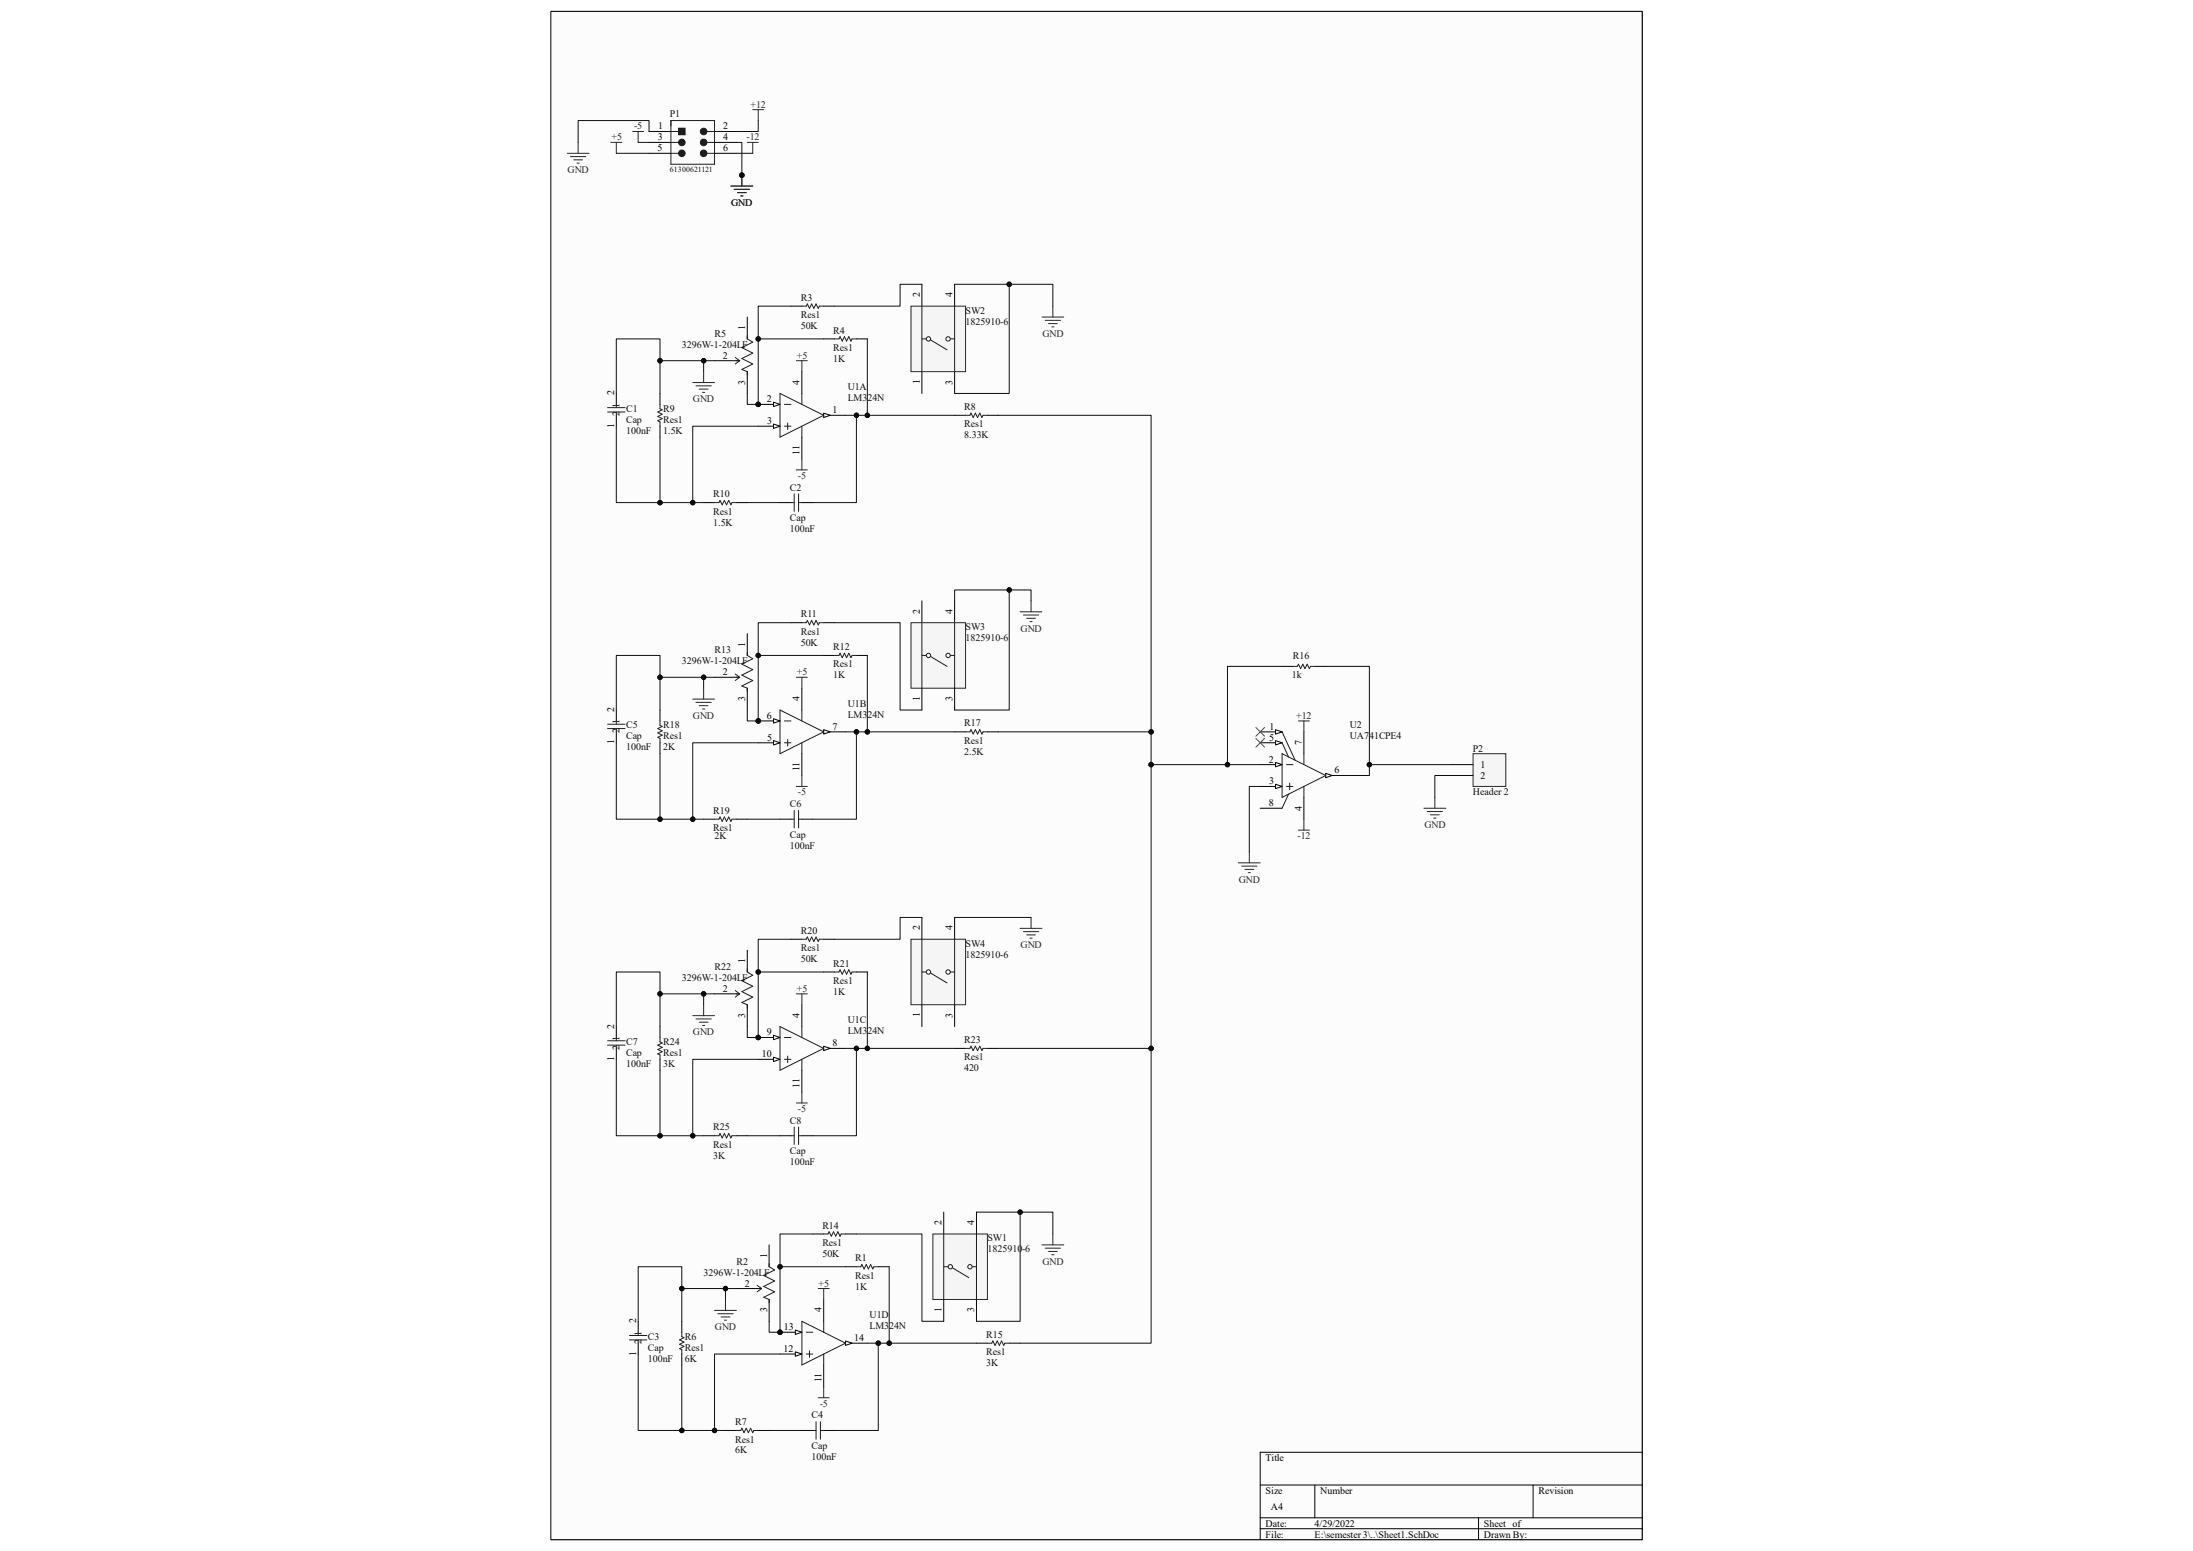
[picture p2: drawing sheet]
<svg xmlns="http://www.w3.org/2000/svg" width="297mm" height="210mm" viewBox="0 0 297 210" stroke-linecap="round" stroke-linejoin="round" font-family="sans-serif">
<path d="M74.6 1.5h147.8v207h-147.8z" fill-rule="evenodd" fill="#fcfcfc"/>
<path d="M74.6 1.5h147.8v207h-147.8z" fill="none" stroke="#000" stroke-width=".14"/>
<path d="M74.6 1.5h147.8v207h-147.8z" fill-rule="evenodd" fill="#fcfcfc"/>
<path d="M74.6 1.5h147.8v207h-147.8zM114.5 171.5h1.5M118.9 171.5h1.5M222.4 196.6h-51.7v11.9M170.7 201.1h51.7M170.7 205.5h51.7M170.7 207h51.7M178.1 201.1v4.4M200.2 205.5v3M207.6 201.1v4.4" fill="none" stroke="#000" stroke-width=".14"/>
<path d="M116 171.5h.6l.1-.3 .3 .6 .3-.6 .3 .6 .3-.6 .3 .6 .2-.3h.5" fill="none" stroke="#1c1c1c" stroke-width=".14"/>
<circle cx="105.6" cy="180.4" r=".3" fill="#0e0e0e"/>
<circle cx="105.6" cy="180.4" r=".3" fill="none" stroke="#0e0e0e" stroke-width=".14"/>
<path d="M105.6 183.3h3" fill="none" stroke="#000" stroke-width=".14"/>
<path d="M107.7 183l.9 .3-.9 .3z" fill="#fbfbfb"/>
<path d="M105.6 180.4h3M107.7 183l.9 .3-.9 .3z" fill="none" stroke="#000" stroke-width=".14"/>
<path d="M107.7 180.1l.9 .3-.9 .3z" fill="#fbfbfb"/>
<path d="M107.7 180.1l.9 .3-.9 .3z" fill="none" stroke="#000" stroke-width=".14"/>
<circle cx="105.6" cy="180.4" r=".3" fill="#0e0e0e"/>
<circle cx="105.6" cy="180.4" r=".3" fill="none" stroke="#0e0e0e" stroke-width=".14"/>
<path d="M114.5 181.9h3" fill="none" stroke="#000" stroke-width=".14"/>
<path d="M114.5 181.6l.9 .3-.9 .3z" fill="#fbfbfb"/>
<g fill="none" stroke="#000" stroke-width=".14">
<path d="M86.4 178.9v1.5M92.3 178.9v1.5M99.7 174.5h3M104.2 168.6v2.9M104.2 176v2.9M110.1 167.1h1.5M111.6 176v2.9M114.5 167.1h1.5M127.8 164.1v3M127.8 176v2.9M132.2 164.1v3M132.2 176v2.9"/>
<path d="M86.4 181.9v1.4M92.3 183.3v1.5M98.3 193.7h1.4M102.7 193.7h1.5M108.6 193.7h1.5M111.6 184.8v3M111.6 193.7h1.4M114.5 181.6l.9 .3-.9 .3zM132.2 181.9h1.5M136.7 181.9h1.5"/>
</g>
<g fill="none" stroke="#1c1c1c" stroke-width=".14">
<path d="M102.5 174l.6 .5M102.7 174.5h.4M103.1 174.5l-.6 .4M104.2 171.1v.4l.7 .5-1.5 .7 1.5 .8-1.5 .7 1.5 .7-1.5 .8 .8 .3v.4M108.6 178.9l5.9 3-5.9 2.9zM111.6 167.1h.5l.2-.3 .3 .6 .3-.6 .3 .6 .3-.6 .3 .6 .1-.3h.6M111.6 178.9v1.5M85.2 180.8h2.4M85.2 181.4h2.4M86.4 180.4v.4M86.4 181.4v.5M92.3 180.4v.6l.3 .1-.6 .3 .6 .3-.6 .3 .6 .3-.6 .3 .3 .2v.5"/>
<path d="M99.7 193.7h.6l.2-.3 .3 .6 .3-.6 .3 .6 .3-.6 .2 .6 .2-.3h.6M109.2 180.4h.9M109.2 183.3h.9M109.6 182.9v.9M110.1 193.7h.4M110.5 192.5v2.4M111.1 192.5v2.4M111.1 193.7h.5M111.6 183.3v1.5M133.7 181.9h.6l.2-.3 .3 .6 .3-.6 .3 .6 .2-.6 .3 .6 .2-.3h.6"/>
</g>
<path d="M96.8 177.4h2.9M97.2 177.9h2.1M97.7 178.3h1.1M98.1 178.8h.3M98.3 176v1.4" fill="none" stroke="#262626" stroke-width=".14"/>
<path d="M126.3 167.1h7.4v8.9h-7.4z" fill-rule="evenodd" fill="#f5f5f5"/>
<path d="M126.3 167.1h7.4v8.9h-7.4z" fill="none" stroke="#262626" stroke-width=".14"/>
<path d="M127.8 167.1v8.9M131.7 171.5h.5M132.2 167.1v8.9" fill="none" stroke="#1c1c1c" stroke-width=".14"/>
<circle cx="131.4" cy="171.5" r=".3" fill="#fefefe"/>
<circle cx="131.4" cy="171.5" r=".3" fill="none" stroke="#1c1c1c" stroke-width=".14"/>
<circle cx="128.7" cy="171.5" r=".3" fill="#fefefe"/>
<g fill="none" stroke="#1c1c1c" stroke-width=".14">
<path d="M127.8 171.5h.6M129 171.7l2.2 1.3"/>
<circle cx="128.7" cy="171.5" r=".3"/>
</g>
<g fill="none" stroke="#262626" stroke-width=".14">
<path d="M78.3 19.3v1.5M82.7 19.3h1.5M83.5 19.3v1.5M85.7 17.8h1.5M86.4 17.8v1.5M76.8 20.8h3M77.3 21.2h2M77.7 21.6h1.2M78.1 22.1h.3M110.8 174.5h1.5M111.6 174.5v1.5M141.1 168.6h3"/>
<path d="M141.6 169h2M142 169.5h1.2M142.4 169.9h.3M142.6 167.1v1.5M110.8 189.3h1.5M111.6 187.8v1.5"/>
</g>
<path d="M170.7 99.1h2.9" fill="none" stroke="#000" stroke-width=".14"/>
<path d="M172.8 98.8l.8 .3-.8 .3z" fill="#fbfbfb"/>
<path d="M172.8 98.8l.8 .3-.8 .3zM170.7 103.5h2.9" fill="none" stroke="#000" stroke-width=".14"/>
<path d="M172.8 103.2l.8 .3-.8 .3z" fill="#fbfbfb"/>
<path d="M170.7 106.5h2.9M172.8 103.2l.8 .3-.8 .3z" fill="none" stroke="#000" stroke-width=".14"/>
<path d="M172.8 106.2l.8 .3-.8 .3z" fill="#fbfbfb"/>
<path d="M170.7 100.6h2.9M172.8 106.2l.8 .3-.8 .3zM176.6 108v2.9" fill="none" stroke="#000" stroke-width=".14"/>
<path d="M172.8 100.3l.8 .3-.8 .3z" fill="#fbfbfb"/>
<path d="M172.8 100.3l.8 .3-.8 .3zM179.5 105h3" fill="none" stroke="#000" stroke-width=".14"/>
<path d="M179.5 104.7l.9 .3-.9 .3z" fill="#fbfbfb"/>
<path d="M176.6 99.1v3M170.7 109.4h2.9M179.5 104.7l.9 .3-.9 .3zM111.6 131.6h1.4M116 131.6h1.5" fill="none" stroke="#000" stroke-width=".14"/>
<path d="M173.6 99.1l1.8 3.8M173.6 102.1l5.9 2.9-5.9 3zM173.6 100.6l.9 1.9M174.2 103.5h.9M174.2 106.5h.9M174.5 107.5l-.9 1.9M174.7 106v.9M176.6 102.1v1.4M176.6 106.5v1.5M113 131.6h.6l.2-.3 .3 .6 .3-.6 .3 .6 .3-.6 .3 .6 .1-.3h.6" fill="none" stroke="#1c1c1c" stroke-width=".14"/>
<path d="M101.2 19.3h1.5M101.9 14.8h1.5M101.9 19.3v1.5M102.7 14.8v1.5M175.9 97.6h1.4M176.6 97.6v1.5M175.9 112.4h1.4M176.6 110.9v1.5" fill="none" stroke="#262626" stroke-width=".14"/>
<circle cx="102.7" cy="140.5" r=".3" fill="#0e0e0e"/>
<circle cx="102.7" cy="140.5" r=".3" fill="none" stroke="#0e0e0e" stroke-width=".14"/>
<path d="M102.7 140.5h2.9" fill="none" stroke="#000" stroke-width=".14"/>
<path d="M104.8 140.2l.8 .3-.8 .3z" fill="#fbfbfb"/>
<path d="M104.8 140.2l.8 .3-.8 .3z" fill="none" stroke="#000" stroke-width=".14"/>
<circle cx="102.7" cy="140.5" r=".3" fill="#0e0e0e"/>
<circle cx="102.7" cy="140.5" r=".3" fill="none" stroke="#0e0e0e" stroke-width=".14"/>
<path d="M102.7 143.4h2.9" fill="none" stroke="#000" stroke-width=".14"/>
<path d="M104.8 143.1l.8 .3-.8 .3z" fill="#fbfbfb"/>
<path d="M104.8 143.1l.8 .3-.8 .3zM111.6 142h2.9" fill="none" stroke="#000" stroke-width=".14"/>
<path d="M111.6 141.7l.8 .3-.8 .3z" fill="#fbfbfb"/>
<g fill="none" stroke="#000" stroke-width=".14">
<path d="M83.5 139v1.5M89.4 139v1.5M96.8 134.6h2.9M101.2 128.7v2.9M101.2 136v3M107.1 127.2h1.5M108.6 136v3M111.6 127.2h1.4M124.9 124.2v3M124.9 136v3M129.3 124.2v3M129.3 136v3"/>
<path d="M83.5 142v1.4M89.4 143.4v1.5M95.3 153.8h1.5M99.7 153.8h1.5M105.6 153.8h1.5M108.6 144.9v3M108.6 153.8h1.5M111.6 141.7l.8 .3-.8 .3zM129.3 142h1.5M133.7 142h1.5"/>
</g>
<g fill="none" stroke="#1c1c1c" stroke-width=".14">
<path d="M99.6 134.1l.6 .5M99.7 134.6h.5M100.2 134.6l-.6 .4M101.2 131.2v.4l.7 .5-1.4 .7 1.4 .7-1.4 .8 1.4 .7-1.4 .8 .7 .2v.5M105.6 139l6 3-6 2.9zM108.6 139v1.5M108.6 127.2h.6l.1-.3 .3 .6 .3-.6 .3 .6 .3-.6 .3 .6 .2-.3h.6M82.3 140.9h2.4M82.3 141.5h2.4M83.5 140.5v.4M83.5 141.5v.5M89.4 140.5v.6l.3 .1-.6 .3 .6 .3-.6 .3 .6 .3-.6 .3 .3 .1v.6"/>
<path d="M96.8 153.8h.6l.1-.3 .3 .6 .3-.6 .3 .6 .3-.6 .3 .6 .1-.3h.6M106.2 140.5h.9M106.2 143.4h.9M106.7 143v.9M107.1 153.8h.5M107.6 152.6v2.4M108.2 152.6v2.4M108.2 153.8h.4M108.6 143.4v1.5M130.8 142h.6l.1-.3 .3 .6 .3-.6 .3 .6 .3-.6 .3 .6 .1-.3h.6"/>
</g>
<path d="M93.8 137.5h3M94.3 138h2M94.7 138.4h1.2M95.1 138.9h.3M95.3 136v1.5" fill="none" stroke="#262626" stroke-width=".14"/>
<path d="M123.4 127.2h7.4v8.8h-7.4z" fill-rule="evenodd" fill="#f5f5f5"/>
<path d="M123.4 127.2h7.4v8.8h-7.4z" fill="none" stroke="#262626" stroke-width=".14"/>
<path d="M124.9 127.2v8.8M128.7 131.6h.6M129.3 127.2v8.8" fill="none" stroke="#1c1c1c" stroke-width=".14"/>
<circle cx="128.4" cy="131.6" r=".3" fill="#fefefe"/>
<circle cx="128.4" cy="131.6" r=".3" fill="none" stroke="#1c1c1c" stroke-width=".14"/>
<circle cx="125.7" cy="131.6" r=".3" fill="#fefefe"/>
<g fill="none" stroke="#1c1c1c" stroke-width=".14">
<path d="M113 88.8h.6l.2-.3 .3 .5 .3-.5 .3 .5 .3-.5 .3 .5 .1-.2h.6M124.9 131.6h.5M126 131.8l2.3 1.3"/>
<circle cx="125.7" cy="131.6" r=".3"/>
</g>
<path d="M107.9 134.6h1.4M108.6 134.6v1.4M138.2 125.7h2.9M138.6 126.1h2.1M139 126.6h1.2M139.5 127h.3M139.6 124.2v1.5M107.9 149.4h1.4M108.6 147.9v1.5" fill="none" stroke="#262626" stroke-width=".14"/>
<path d="M111.6 88.8h1.4M116 88.8h1.5" fill="none" stroke="#000" stroke-width=".14"/>
<circle cx="102.7" cy="97.6" r=".3" fill="#0e0e0e"/>
<circle cx="102.7" cy="97.6" r=".3" fill="none" stroke="#0e0e0e" stroke-width=".14"/>
<path d="M102.7 97.6h2.9" fill="none" stroke="#000" stroke-width=".14"/>
<path d="M104.8 97.3l.8 .3-.8 .3z" fill="#fbfbfb"/>
<path d="M104.8 97.3l.8 .3-.8 .3z" fill="none" stroke="#000" stroke-width=".14"/>
<circle cx="102.7" cy="97.6" r=".3" fill="#0e0e0e"/>
<circle cx="102.7" cy="97.6" r=".3" fill="none" stroke="#0e0e0e" stroke-width=".14"/>
<path d="M102.7 100.6h2.9" fill="none" stroke="#000" stroke-width=".14"/>
<path d="M104.8 100.3l.8 .3-.8 .3z" fill="#fbfbfb"/>
<path d="M111.6 99.1h2.9M104.8 100.3l.8 .3-.8 .3z" fill="none" stroke="#000" stroke-width=".14"/>
<path d="M111.6 98.8l.8 .3-.8 .3z" fill="#fbfbfb"/>
<g fill="none" stroke="#000" stroke-width=".14">
<path d="M83.5 96.1v1.5M83.5 99.1v1.5M89.4 96.1v1.5M96.8 91.7h2.9M101.2 85.8v3M101.2 93.2v2.9M107.1 84.3h1.5M108.6 93.2v2.9M111.6 98.8l.8 .3-.8 .3zM111.6 84.3h1.4M124.9 81.4v2.9M124.9 93.2v2.9"/>
<path d="M129.3 99.1h1.5M129.3 81.4v2.9M129.3 93.2v2.9M133.7 99.1h1.5M89.4 100.6v1.5M95.3 110.9h1.5M99.7 110.9h1.5M105.6 110.9h1.5M108.6 102.1v2.9M108.6 110.9h1.5"/>
</g>
<g fill="none" stroke="#1c1c1c" stroke-width=".14">
<path d="M82.3 98.1h2.4M82.3 98.7h2.4M83.5 97.6v.5M83.5 98.7v.4M89.4 97.6v.6l.3 .2-.6 .3 .6 .2-.6 .3 .6 .3-.6 .3 .3 .2v.6M99.6 91.3l.6 .4M99.7 91.7h.5M100.2 91.7l-.6 .4M101.2 88.3v.5l.7 .4-1.4 .7 1.4 .8-1.4 .7 1.4 .7-1.4 .8 .7 .3v.4M105.6 96.1l6 3-6 3zM106.2 97.6h.9M108.6 96.1v1.5"/>
<path d="M108.6 84.3h.6l.1-.3 .3 .6 .3-.6 .3 .6 .3-.6 .3 .6 .2-.3h.6M130.8 99.1h.6l.1-.3 .3 .6 .3-.6 .3 .6 .3-.6 .3 .6 .1-.3h.6M96.8 110.9h.6l.1-.3 .3 .6 .3-.6 .3 .6 .3-.6 .3 .6 .1-.3h.6M106.2 100.6h.9M106.7 100.1v.9M107.1 110.9h.5M107.6 109.7v2.4M108.2 109.7v2.4M108.2 110.9h.4M108.6 100.6v1.5"/>
</g>
<path d="M93.8 94.7h3M94.3 95.1h2M94.7 95.6h1.2M95.1 96h.3M95.3 93.2v1.5" fill="none" stroke="#262626" stroke-width=".14"/>
<path d="M123.4 84.3h7.4v8.9h-7.4z" fill-rule="evenodd" fill="#f5f5f5"/>
<path d="M123.4 84.3h7.4v8.9h-7.4z" fill="none" stroke="#262626" stroke-width=".14"/>
<path d="M124.9 84.3v8.9M128.7 88.8h.6M129.3 84.3v8.9" fill="none" stroke="#1c1c1c" stroke-width=".14"/>
<circle cx="128.4" cy="88.8" r=".3" fill="#fefefe"/>
<circle cx="128.4" cy="88.8" r=".3" fill="none" stroke="#1c1c1c" stroke-width=".14"/>
<circle cx="125.7" cy="88.8" r=".3" fill="#fefefe"/>
<g fill="none" stroke="#1c1c1c" stroke-width=".14">
<path d="M113 45.9h.6l.2-.3 .3 .6 .3-.6 .3 .6 .3-.6 .3 .6 .1-.3h.6M124.9 88.8h.5M126 88.9l2.3 1.3"/>
<circle cx="125.7" cy="88.8" r=".3"/>
</g>
<path d="M107.9 91.7h1.4M108.6 91.7v1.5M138.2 82.8h2.9M138.6 83.3h2.1M139 83.7h1.2M139.5 84.2h.3M139.6 81.4v1.4M107.9 106.5h1.4M108.6 105v1.5" fill="none" stroke="#262626" stroke-width=".14"/>
<path d="M111.6 45.9h1.4M116 45.9h1.5" fill="none" stroke="#000" stroke-width=".14"/>
<circle cx="102.7" cy="54.8" r=".3" fill="#0e0e0e"/>
<circle cx="102.7" cy="54.8" r=".3" fill="none" stroke="#0e0e0e" stroke-width=".14"/>
<path d="M102.7 54.8h2.9" fill="none" stroke="#000" stroke-width=".14"/>
<path d="M104.8 54.5l.8 .3-.8 .2z" fill="#fbfbfb"/>
<path d="M104.8 54.5l.8 .3-.8 .2z" fill="none" stroke="#000" stroke-width=".14"/>
<circle cx="102.7" cy="54.8" r=".3" fill="#0e0e0e"/>
<circle cx="102.7" cy="54.8" r=".3" fill="none" stroke="#0e0e0e" stroke-width=".14"/>
<path d="M102.7 57.7h2.9" fill="none" stroke="#000" stroke-width=".14"/>
<path d="M104.8 57.4l.8 .3-.8 .3z" fill="#fbfbfb"/>
<path d="M104.8 57.4l.8 .3-.8 .3zM111.6 56.2h2.9" fill="none" stroke="#000" stroke-width=".14"/>
<path d="M111.6 55.9l.8 .3-.8 .3z" fill="#fbfbfb"/>
<g fill="none" stroke="#000" stroke-width=".14">
<path d="M124.9 38.5v3M129.3 38.5v3M83.5 53.3v1.5M83.5 56.2v1.5M89.4 53.3v1.5M89.4 57.7v1.5M96.8 48.8h2.9M101.2 42.9v3M101.2 50.3v3M107.1 41.5h1.5M108.6 50.3v3M108.6 59.2v2.9"/>
<path d="M111.6 55.9l.8 .3-.8 .3zM111.6 41.5h1.4M124.9 50.3v3M129.3 56.2h1.5M129.3 50.3v3M133.7 56.2h1.5M95.3 68.1h1.5M99.7 68.1h1.5M105.6 68.1h1.5M108.6 68.1h1.5"/>
</g>
<g fill="none" stroke="#1c1c1c" stroke-width=".14">
<path d="M82.3 55.2h2.4M82.3 55.8h2.4M83.5 54.8v.4M83.5 55.8v.4M89.4 54.8v.5l.3 .2-.6 .3 .6 .3-.6 .3 .6 .3-.6 .3 .3 .1v.6M99.6 48.4l.6 .4M99.7 48.8h.5M100.2 48.8l-.6 .5M101.2 45.4v.5l.7 .4-1.4 .8 1.4 .7-1.4 .7 1.4 .8-1.4 .7 .7 .3v.5M105.6 53.3l6 2.9-6 3zM106.2 54.8h.9M106.2 57.7h.9"/>
<path d="M106.7 57.3v.9M108.6 53.3v1.5M108.6 57.7v1.5M108.6 41.5h.6l.1-.3 .3 .6 .3-.6 .3 .6 .3-.6 .3 .6 .2-.3h.6M130.8 56.2h.6l.1-.3 .3 .6 .3-.6 .3 .6 .3-.6 .3 .6 .1-.3h.6M96.8 68.1h.6l.1-.3 .3 .6 .3-.6 .3 .6 .3-.6 .3 .6 .1-.3h.6M107.1 68.1h.5M107.6 66.9v2.3M108.2 66.9v2.3M108.2 68.1h.4"/>
</g>
<path d="M93.8 51.8h3M94.3 52.2h2M94.7 52.7h1.2M95.1 53.1h.3M95.3 50.3v1.5" fill="none" stroke="#262626" stroke-width=".14"/>
<path d="M123.4 41.5h7.4v8.8h-7.4z" fill-rule="evenodd" fill="#f5f5f5"/>
<path d="M123.4 41.5h7.4v8.8h-7.4z" fill="none" stroke="#262626" stroke-width=".14"/>
<path d="M124.9 41.5v8.8M128.7 45.9h.6M129.3 41.5v8.8" fill="none" stroke="#1c1c1c" stroke-width=".14"/>
<circle cx="128.4" cy="45.9" r=".3" fill="#fefefe"/>
<circle cx="128.4" cy="45.9" r=".3" fill="none" stroke="#1c1c1c" stroke-width=".14"/>
<circle cx="125.7" cy="45.9" r=".3" fill="#fefefe"/>
<g fill="none" stroke="#1c1c1c" stroke-width=".14">
<path d="M124.9 45.9h.5M126 46l2.3 1.4"/>
<circle cx="125.7" cy="45.9" r=".3"/>
</g>
<g fill="none" stroke="#262626" stroke-width=".14">
<path d="M107.9 48.8h1.4M108.6 48.8v1.5M141.1 42.9h3M141.6 43.4h2M142 43.8h1.2M142.4 44.3h.3M142.6 41.5v1.4M107.9 63.6h1.4M108.6 62.1v1.5M167.7 116.8h3M168.2 117.3h2M168.6 117.7h1.2"/>
<path d="M169.1 118.2h.2M169.2 115.4v1.4"/>
</g>
<circle cx="95.3" cy="19.3" r=".44" fill="#1c1c1c"/>
<circle cx="95.3" cy="19.3" r=".44" fill="none" stroke="#1c1c1c" stroke-width=".14"/>
<circle cx="92.3" cy="20.8" r=".44" fill="#1c1c1c"/>
<circle cx="92.3" cy="20.8" r=".44" fill="none" stroke="#1c1c1c" stroke-width=".14"/>
<circle cx="95.3" cy="20.8" r=".44" fill="#1c1c1c"/>
<circle cx="95.3" cy="20.8" r=".44" fill="none" stroke="#1c1c1c" stroke-width=".14"/>
<circle cx="95.3" cy="17.8" r=".44" fill="#1c1c1c"/>
<circle cx="95.3" cy="17.8" r=".44" fill="none" stroke="#1c1c1c" stroke-width=".14"/>
<circle cx="92.3" cy="19.3" r=".44" fill="#1c1c1c"/>
<g fill="none" stroke="#1c1c1c" stroke-width=".14">
<path d="M90.9 19.3h1M90.9 17.8h1M90.9 16.3h5.9v5.9h-5.9zM95.7 19.3h1.1M95.7 17.8h1.1M90.9 20.8h1M95.7 20.8h1.1"/>
<circle cx="92.3" cy="19.3" r=".44"/>
</g>
<path d="M87.9 19.3h3M87.9 17.8h3M96.8 19.3h2.9M96.8 17.8h2.9M87.9 20.8h3M96.8 20.8h2.9" fill="none" stroke="#000" stroke-width=".14"/>
<path d="M91.9 17.4h.9v.8h-.9z" fill-rule="evenodd" fill="#1c1c1c"/>
<path d="M91.9 17.4h.9v.8h-.9z" fill="none" stroke="#1c1c1c" stroke-width=".14"/>
<path d="M99 25.2h2.9M99.4 25.6h2.1M99.9 26.1h1.2M100.3 26.5h.3M100.5 23.7v1.5" fill="none" stroke="#262626" stroke-width=".14"/>
<circle cx="100.5" cy="23.7" r=".3" fill="#0e0e0e"/>
<circle cx="100.5" cy="23.7" r=".3" fill="none" stroke="#0e0e0e" stroke-width=".14"/>
<path d="M99 25.2h2.9M99.4 25.6h2.1M99.9 26.1h1.2M100.3 26.5h.3M100.5 23.7v1.5" fill="none" stroke="#262626" stroke-width=".14"/>
<circle cx="100.5" cy="23.7" r=".3" fill="#0e0e0e"/>
<circle cx="100.5" cy="23.7" r=".3" fill="none" stroke="#0e0e0e" stroke-width=".14"/>
<path d="M170.1 98.5l1.2 1.2M170.1 100l1.2 1.2M171.3 98.5l-1.2 1.2M171.3 100l-1.2 1.2" fill="none" stroke="#4c4c4c" stroke-width=".14"/>
<path d="M199.5 102.1h4.4v4.4h-4.4z" fill-rule="evenodd" fill="#f5f5f5"/>
<path d="M192.8 109.4h3M193.3 109.9h2.1M193.7 110.3h1.2M194.2 110.8h.3M194.3 108v1.4M199.5 102.1h4.4v4.4h-4.4z" fill="none" stroke="#262626" stroke-width=".14"/>
<path d="M173.6 90.2h1.5M178.1 90.2h1.4M196.5 103.5h3M196.5 105h3" fill="none" stroke="#000" stroke-width=".14"/>
<path d="M175.1 90.2h.6l.2-.3 .2 .6 .3-.6 .3 .6 .3-.6 .3 .6 .2-.3h.6" fill="none" stroke="#1c1c1c" stroke-width=".14"/>
<path d="M83.5 143.4v10.4h5.9" fill="none" stroke="#0e0e0e" stroke-width=".14"/>
<circle cx="89.4" cy="153.8" r=".3" fill="#0e0e0e"/>
<g fill="none" stroke="#0e0e0e" stroke-width=".14">
<path d="M83.5 139v-7.4h5.9v7.4"/>
<circle cx="89.4" cy="153.8" r=".3"/>
</g>
<circle cx="89.4" cy="134.6" r=".3" fill="#0e0e0e"/>
<g fill="none" stroke="#0e0e0e" stroke-width=".14">
<path d="M83.5 100.6v10.3h5.9"/>
<circle cx="89.4" cy="134.6" r=".3"/>
</g>
<circle cx="89.4" cy="110.9" r=".3" fill="#0e0e0e"/>
<g fill="none" stroke="#0e0e0e" stroke-width=".14">
<path d="M83.5 96.1v-7.3h5.9v7.3"/>
<circle cx="89.4" cy="110.9" r=".3"/>
</g>
<circle cx="89.4" cy="91.7" r=".3" fill="#0e0e0e"/>
<g fill="none" stroke="#0e0e0e" stroke-width=".14">
<path d="M83.5 57.7v10.4h5.9"/>
<circle cx="89.4" cy="91.7" r=".3"/>
</g>
<circle cx="89.4" cy="68.1" r=".3" fill="#0e0e0e"/>
<g fill="none" stroke="#0e0e0e" stroke-width=".14">
<path d="M83.5 53.3v-7.4h5.9v7.4"/>
<circle cx="89.4" cy="68.1" r=".3"/>
</g>
<circle cx="89.4" cy="48.8" r=".3" fill="#0e0e0e"/>
<g fill="none" stroke="#0e0e0e" stroke-width=".14">
<path d="M86.4 183.3v10.4h5.9"/>
<circle cx="89.4" cy="48.8" r=".3"/>
</g>
<circle cx="92.3" cy="193.7" r=".3" fill="#0e0e0e"/>
<g fill="none" stroke="#0e0e0e" stroke-width=".14">
<path d="M86.4 178.9v-7.4h5.9v7.4"/>
<circle cx="92.3" cy="193.7" r=".3"/>
</g>
<circle cx="92.3" cy="174.5" r=".3" fill="#0e0e0e"/>
<g fill="none" stroke="#0e0e0e" stroke-width=".14">
<path d="M89.4 144.9v8.9h5.9"/>
<circle cx="92.3" cy="174.5" r=".3"/>
</g>
<circle cx="89.4" cy="153.8" r=".3" fill="#0e0e0e"/>
<circle cx="89.4" cy="153.8" r=".3" fill="none" stroke="#0e0e0e" stroke-width=".14"/>
<circle cx="93.8" cy="153.8" r=".3" fill="#0e0e0e"/>
<g fill="none" stroke="#0e0e0e" stroke-width=".14">
<path d="M89.4 134.6h7.4"/>
<circle cx="93.8" cy="153.8" r=".3"/>
</g>
<circle cx="95.3" cy="134.6" r=".3" fill="#0e0e0e"/>
<circle cx="95.3" cy="134.6" r=".3" fill="none" stroke="#0e0e0e" stroke-width=".14"/>
<circle cx="89.4" cy="134.6" r=".3" fill="#0e0e0e"/>
<g fill="none" stroke="#0e0e0e" stroke-width=".14">
<path d="M89.4 102.1v8.8h5.9"/>
<circle cx="89.4" cy="134.6" r=".3"/>
</g>
<circle cx="89.4" cy="110.9" r=".3" fill="#0e0e0e"/>
<circle cx="89.4" cy="110.9" r=".3" fill="none" stroke="#0e0e0e" stroke-width=".14"/>
<circle cx="93.8" cy="110.9" r=".3" fill="#0e0e0e"/>
<g fill="none" stroke="#0e0e0e" stroke-width=".14">
<path d="M89.4 91.7h7.4"/>
<circle cx="93.8" cy="110.9" r=".3"/>
</g>
<circle cx="95.3" cy="91.7" r=".3" fill="#0e0e0e"/>
<circle cx="95.3" cy="91.7" r=".3" fill="none" stroke="#0e0e0e" stroke-width=".14"/>
<circle cx="89.4" cy="91.7" r=".3" fill="#0e0e0e"/>
<g fill="none" stroke="#0e0e0e" stroke-width=".14">
<path d="M89.4 59.2v8.9h5.9"/>
<circle cx="89.4" cy="91.7" r=".3"/>
</g>
<circle cx="89.4" cy="68.1" r=".3" fill="#0e0e0e"/>
<circle cx="89.4" cy="68.1" r=".3" fill="none" stroke="#0e0e0e" stroke-width=".14"/>
<circle cx="93.8" cy="68.1" r=".3" fill="#0e0e0e"/>
<g fill="none" stroke="#0e0e0e" stroke-width=".14">
<path d="M89.4 48.8h7.4"/>
<circle cx="93.8" cy="68.1" r=".3"/>
</g>
<circle cx="95.3" cy="48.8" r=".3" fill="#0e0e0e"/>
<circle cx="95.3" cy="48.8" r=".3" fill="none" stroke="#0e0e0e" stroke-width=".14"/>
<circle cx="89.4" cy="48.8" r=".3" fill="#0e0e0e"/>
<g fill="none" stroke="#0e0e0e" stroke-width=".14">
<path d="M92.3 184.8v8.9h6"/>
<circle cx="89.4" cy="48.8" r=".3"/>
</g>
<circle cx="92.3" cy="193.7" r=".3" fill="#0e0e0e"/>
<circle cx="92.3" cy="193.7" r=".3" fill="none" stroke="#0e0e0e" stroke-width=".14"/>
<circle cx="96.8" cy="193.7" r=".3" fill="#0e0e0e"/>
<g fill="none" stroke="#0e0e0e" stroke-width=".14">
<path d="M92.3 174.5h7.4"/>
<circle cx="96.8" cy="193.7" r=".3"/>
</g>
<circle cx="98.3" cy="174.5" r=".3" fill="#0e0e0e"/>
<circle cx="98.3" cy="174.5" r=".3" fill="none" stroke="#0e0e0e" stroke-width=".14"/>
<circle cx="92.3" cy="174.5" r=".3" fill="#0e0e0e"/>
<g fill="none" stroke="#0e0e0e" stroke-width=".14">
<path d="M102.7 143.4h-8.9v10.4"/>
<circle cx="92.3" cy="174.5" r=".3"/>
</g>
<circle cx="93.8" cy="153.8" r=".3" fill="#0e0e0e"/>
<g fill="none" stroke="#0e0e0e" stroke-width=".14">
<path d="M102.7 100.6h-8.9v10.3"/>
<circle cx="93.8" cy="153.8" r=".3"/>
</g>
<circle cx="93.8" cy="110.9" r=".3" fill="#0e0e0e"/>
<g fill="none" stroke="#0e0e0e" stroke-width=".14">
<path d="M102.7 57.7h-8.9v10.4"/>
<circle cx="93.8" cy="110.9" r=".3"/>
</g>
<circle cx="93.8" cy="68.1" r=".3" fill="#0e0e0e"/>
<g fill="none" stroke="#0e0e0e" stroke-width=".14">
<path d="M105.6 183.3h-8.8v10.4"/>
<circle cx="93.8" cy="68.1" r=".3"/>
</g>
<circle cx="96.8" cy="193.7" r=".3" fill="#0e0e0e"/>
<g fill="none" stroke="#0e0e0e" stroke-width=".14">
<path d="M111.6 131.6h-8.9v8.9h-1.5v-1.5M101.2 153.8h4.4"/>
<circle cx="96.8" cy="193.7" r=".3"/>
</g>
<circle cx="102.7" cy="131.6" r=".3" fill="#0e0e0e"/>
<circle cx="102.7" cy="131.6" r=".3" fill="none" stroke="#0e0e0e" stroke-width=".14"/>
<circle cx="102.7" cy="140.5" r=".3" fill="#0e0e0e"/>
<g fill="none" stroke="#0e0e0e" stroke-width=".14">
<path d="M111.6 88.8h-8.9v8.8h-1.5v-1.5M101.2 110.9h4.4"/>
<circle cx="102.7" cy="140.5" r=".3"/>
</g>
<circle cx="102.7" cy="88.8" r=".3" fill="#0e0e0e"/>
<circle cx="102.7" cy="88.8" r=".3" fill="none" stroke="#0e0e0e" stroke-width=".14"/>
<circle cx="102.7" cy="97.6" r=".3" fill="#0e0e0e"/>
<g fill="none" stroke="#0e0e0e" stroke-width=".14">
<path d="M111.6 45.9h-8.9v8.9h-1.5v-1.5M101.2 68.1h4.4"/>
<circle cx="102.7" cy="97.6" r=".3"/>
</g>
<circle cx="102.7" cy="45.9" r=".3" fill="#0e0e0e"/>
<circle cx="102.7" cy="45.9" r=".3" fill="none" stroke="#0e0e0e" stroke-width=".14"/>
<circle cx="102.7" cy="54.8" r=".3" fill="#0e0e0e"/>
<g fill="none" stroke="#0e0e0e" stroke-width=".14">
<path d="M107.1 127.2h-4.4v4.4"/>
<circle cx="102.7" cy="54.8" r=".3"/>
</g>
<circle cx="102.7" cy="131.6" r=".3" fill="#0e0e0e"/>
<g fill="none" stroke="#0e0e0e" stroke-width=".14">
<path d="M107.1 84.3h-4.4v4.5"/>
<circle cx="102.7" cy="131.6" r=".3"/>
</g>
<circle cx="102.7" cy="88.8" r=".3" fill="#0e0e0e"/>
<g fill="none" stroke="#0e0e0e" stroke-width=".14">
<path d="M107.1 41.5h-4.4v4.4"/>
<circle cx="102.7" cy="88.8" r=".3"/>
</g>
<circle cx="102.7" cy="45.9" r=".3" fill="#0e0e0e"/>
<g fill="none" stroke="#0e0e0e" stroke-width=".14">
<path d="M114.5 171.5h-8.9v8.9h-1.4v-1.5M104.2 193.7h4.4"/>
<circle cx="102.7" cy="45.9" r=".3"/>
</g>
<circle cx="105.6" cy="171.5" r=".3" fill="#0e0e0e"/>
<circle cx="105.6" cy="171.5" r=".3" fill="none" stroke="#0e0e0e" stroke-width=".14"/>
<circle cx="105.6" cy="180.4" r=".3" fill="#0e0e0e"/>
<g fill="none" stroke="#0e0e0e" stroke-width=".14">
<path d="M110.1 167.1h-4.5v4.4"/>
<circle cx="105.6" cy="180.4" r=".3"/>
</g>
<circle cx="105.6" cy="171.5" r=".3" fill="#0e0e0e"/>
<g fill="none" stroke="#0e0e0e" stroke-width=".14">
<path d="M114.5 142h1.5v11.8h-5.9"/>
<circle cx="105.6" cy="171.5" r=".3"/>
</g>
<circle cx="116" cy="142" r=".3" fill="#0e0e0e"/>
<g fill="none" stroke="#0e0e0e" stroke-width=".14">
<path d="M114.5 99.1h1.5v11.8h-5.9"/>
<circle cx="116" cy="142" r=".3"/>
</g>
<circle cx="116" cy="99.1" r=".3" fill="#0e0e0e"/>
<g fill="none" stroke="#0e0e0e" stroke-width=".14">
<path d="M114.5 56.2h1.5v11.9h-5.9"/>
<circle cx="116" cy="99.1" r=".3"/>
</g>
<circle cx="116" cy="56.2" r=".3" fill="#0e0e0e"/>
<g fill="none" stroke="#0e0e0e" stroke-width=".14">
<path d="M117.5 181.9h1.4v11.8h-5.9"/>
<circle cx="116" cy="56.2" r=".3"/>
</g>
<circle cx="118.9" cy="181.9" r=".3" fill="#0e0e0e"/>
<g fill="none" stroke="#0e0e0e" stroke-width=".14">
<path d="M124.9 38.5h-3v3h-8.9M117.5 131.6v10.4h-1.5M124.9 124.2h-3v3h-8.9"/>
<circle cx="118.9" cy="181.9" r=".3"/>
</g>
<circle cx="117.5" cy="142" r=".3" fill="#0e0e0e"/>
<circle cx="117.5" cy="142" r=".3" fill="none" stroke="#0e0e0e" stroke-width=".14"/>
<circle cx="116" cy="142" r=".3" fill="#0e0e0e"/>
<g fill="none" stroke="#0e0e0e" stroke-width=".14">
<path d="M117.5 88.8v10.3h-1.5"/>
<circle cx="116" cy="142" r=".3"/>
</g>
<circle cx="117.5" cy="99.1" r=".3" fill="#0e0e0e"/>
<circle cx="117.5" cy="99.1" r=".3" fill="none" stroke="#0e0e0e" stroke-width=".14"/>
<circle cx="116" cy="99.1" r=".3" fill="#0e0e0e"/>
<g fill="none" stroke="#0e0e0e" stroke-width=".14">
<path d="M117.5 45.9v10.3h-1.5"/>
<circle cx="116" cy="99.1" r=".3"/>
</g>
<circle cx="117.5" cy="56.2" r=".3" fill="#0e0e0e"/>
<circle cx="117.5" cy="56.2" r=".3" fill="none" stroke="#0e0e0e" stroke-width=".14"/>
<circle cx="116" cy="56.2" r=".3" fill="#0e0e0e"/>
<g fill="none" stroke="#0e0e0e" stroke-width=".14">
<path d="M117.5 142h11.8"/>
<circle cx="116" cy="56.2" r=".3"/>
</g>
<circle cx="117.5" cy="142" r=".3" fill="#0e0e0e"/>
<g fill="none" stroke="#0e0e0e" stroke-width=".14">
<path d="M117.5 99.1h11.8"/>
<circle cx="117.5" cy="142" r=".3"/>
</g>
<circle cx="117.5" cy="99.1" r=".3" fill="#0e0e0e"/>
<g fill="none" stroke="#0e0e0e" stroke-width=".14">
<path d="M117.5 56.2h11.8"/>
<circle cx="117.5" cy="99.1" r=".3"/>
</g>
<circle cx="117.5" cy="56.2" r=".3" fill="#0e0e0e"/>
<g fill="none" stroke="#0e0e0e" stroke-width=".14">
<path d="M120.4 171.5v10.4h-1.5"/>
<circle cx="117.5" cy="56.2" r=".3"/>
</g>
<circle cx="120.4" cy="181.9" r=".3" fill="#0e0e0e"/>
<circle cx="120.4" cy="181.9" r=".3" fill="none" stroke="#0e0e0e" stroke-width=".14"/>
<circle cx="118.9" cy="181.9" r=".3" fill="#0e0e0e"/>
<g fill="none" stroke="#0e0e0e" stroke-width=".14">
<path d="M120.4 181.9h11.8"/>
<circle cx="118.9" cy="181.9" r=".3"/>
</g>
<circle cx="120.4" cy="181.9" r=".3" fill="#0e0e0e"/>
<g fill="none" stroke="#0e0e0e" stroke-width=".14">
<path d="M129.3 124.2h10.3M135.2 142h20.7"/>
<circle cx="120.4" cy="181.9" r=".3"/>
</g>
<circle cx="155.9" cy="142" r=".3" fill="#0e0e0e"/>
<g fill="none" stroke="#0e0e0e" stroke-width=".14">
<path d="M135.2 99.1h20.7v4.4"/>
<circle cx="155.9" cy="142" r=".3"/>
</g>
<circle cx="155.9" cy="99.1" r=".3" fill="#0e0e0e"/>
<circle cx="155.9" cy="99.1" r=".3" fill="none" stroke="#0e0e0e" stroke-width=".14"/>
<circle cx="155.9" cy="103.5" r=".3" fill="#0e0e0e"/>
<g fill="none" stroke="#0e0e0e" stroke-width=".14">
<path d="M135.2 56.2h20.7v42.9"/>
<circle cx="155.9" cy="103.5" r=".3"/>
</g>
<circle cx="155.9" cy="99.1" r=".3" fill="#0e0e0e"/>
<g fill="none" stroke="#0e0e0e" stroke-width=".14">
<path d="M170.7 103.5h-14.8v78.4h-17.7"/>
<circle cx="155.9" cy="99.1" r=".3"/>
</g>
<circle cx="155.9" cy="142" r=".3" fill="#0e0e0e"/>
<circle cx="155.9" cy="142" r=".3" fill="none" stroke="#0e0e0e" stroke-width=".14"/>
<circle cx="155.9" cy="103.5" r=".3" fill="#0e0e0e"/>
<circle cx="155.9" cy="103.5" r=".3" fill="none" stroke="#0e0e0e" stroke-width=".14"/>
<circle cx="166.2" cy="103.5" r=".3" fill="#0e0e0e"/>
<g fill="none" stroke="#0e0e0e" stroke-width=".14">
<path d="M173.6 90.2h-7.4v13.3"/>
<circle cx="166.2" cy="103.5" r=".3"/>
</g>
<circle cx="166.2" cy="103.5" r=".3" fill="#0e0e0e"/>
<g fill="none" stroke="#0e0e0e" stroke-width=".14">
<path d="M170.7 106.5h-1.5v8.9M95.3 134.6v1.4"/>
<circle cx="166.2" cy="103.5" r=".3"/>
</g>
<circle cx="95.3" cy="134.6" r=".3" fill="#0e0e0e"/>
<g fill="none" stroke="#0e0e0e" stroke-width=".14">
<path d="M95.3 91.7v1.5"/>
<circle cx="95.3" cy="134.6" r=".3"/>
</g>
<circle cx="95.3" cy="91.7" r=".3" fill="#0e0e0e"/>
<g fill="none" stroke="#0e0e0e" stroke-width=".14">
<path d="M95.3 48.8v1.5"/>
<circle cx="95.3" cy="91.7" r=".3"/>
</g>
<circle cx="95.3" cy="48.8" r=".3" fill="#0e0e0e"/>
<g fill="none" stroke="#0e0e0e" stroke-width=".14">
<path d="M98.3 174.5v1.5"/>
<circle cx="95.3" cy="48.8" r=".3"/>
</g>
<circle cx="98.3" cy="174.5" r=".3" fill="#0e0e0e"/>
<g fill="none" stroke="#0e0e0e" stroke-width=".14">
<path d="M132.2 164.1h10.4v3"/>
<circle cx="98.3" cy="174.5" r=".3"/>
</g>
<circle cx="138.2" cy="164.1" r=".3" fill="#0e0e0e"/>
<g fill="none" stroke="#0e0e0e" stroke-width=".14">
<path d="M138.2 164.1v14.8h-6"/>
<circle cx="138.2" cy="164.1" r=".3"/>
</g>
<circle cx="138.2" cy="164.1" r=".3" fill="#0e0e0e"/>
<g fill="none" stroke="#0e0e0e" stroke-width=".14">
<path d="M129.3 38.5h13.3v3"/>
<circle cx="138.2" cy="164.1" r=".3"/>
</g>
<circle cx="136.7" cy="38.5" r=".3" fill="#0e0e0e"/>
<g fill="none" stroke="#0e0e0e" stroke-width=".14">
<path d="M136.7 38.5v14.8h-7.4"/>
<circle cx="136.7" cy="38.5" r=".3"/>
</g>
<circle cx="136.7" cy="38.5" r=".3" fill="#0e0e0e"/>
<g fill="none" stroke="#0e0e0e" stroke-width=".14">
<path d="M139.6 81.4v-1.5h-2.9v16.2h-7.4M116 167.1h8.9v11.8h2.9"/>
<circle cx="136.7" cy="38.5" r=".3"/>
</g>
<circle cx="136.7" cy="79.9" r=".3" fill="#0e0e0e"/>
<g fill="none" stroke="#0e0e0e" stroke-width=".14">
<path d="M102.7 16.3v1.5h-3M136.7 79.9h-7.4v1.5M113 84.3h8.9v11.8h3"/>
<circle cx="136.7" cy="79.9" r=".3"/>
</g>
<circle cx="136.7" cy="79.9" r=".3" fill="#0e0e0e"/>
<g fill="none" stroke="#0e0e0e" stroke-width=".14">
<path d="M179.5 90.2h6v14.8h-3"/>
<circle cx="136.7" cy="79.9" r=".3"/>
</g>
<circle cx="185.5" cy="103.5" r=".3" fill="#0e0e0e"/>
<g fill="none" stroke="#0e0e0e" stroke-width=".14">
<path d="M185.5 103.5h11M196.5 105h-2.2v3"/>
<circle cx="185.5" cy="103.5" r=".3"/>
</g>
<circle cx="185.5" cy="103.5" r=".3" fill="#0e0e0e"/>
<g fill="none" stroke="#0e0e0e" stroke-width=".14">
<path d="M86.4 19.3h1.5M87.9 17.8v-1.5h-9.6v3M99.7 19.3h.8v4.4M83.5 20.8h4.4M99.7 20.8h2.2"/>
<circle cx="185.5" cy="103.5" r=".3"/>
</g>
<circle cx="100.5" cy="23.7" r=".3" fill="#0e0e0e"/>
<circle cx="100.5" cy="23.7" r=".3" fill="none" stroke="#0e0e0e" stroke-width=".14"/>
<g font-size="1.4" fill="#262626">
<text x="85.9" y="17.5">-5</text>
<text x="101.6" y="14.6">+12</text>
<text x="76.9" y="23.4">GND</text>
<text x="82.8" y="19">+5</text>
<text x="101.1" y="19">-12</text>
<text x="99" y="27.9">GND</text>
<text x="141.2" y="45.6">GND</text>
<text x="107.9" y="48.6">+5</text>
<text x="93.9" y="54.5">GND</text>
<text x="108.1" y="64.8">-5</text>
<text x="138.2" y="85.5">GND</text>
<text x="107.9" y="91.4">+5</text>
<text x="93.9" y="97.3">GND</text>
<text x="175.6" y="97.3">+12</text>
<text x="108.1" y="107.7">-5</text>
<text x="175.7" y="113.6">-12</text>
<text x="192.9" y="112.1">GND</text>
<text x="167.8" y="119.5">GND</text>
<text x="138.2" y="128.4">GND</text>
<text x="107.9" y="134.3">+5</text>
<text x="93.9" y="140.2">GND</text>
<text x="108.1" y="150.5">-5</text>
<text x="141.2" y="171.2">GND</text>
<text x="110.9" y="174.2">+5</text>
<text x="96.8" y="180.1">GND</text>
<text x="111" y="190.5">-5</text>
</g>
<g font-size="1.4">
<text x="89.2" y="17.5">1</text>
<text x="98" y="17.5">2</text>
<text x="89.1" y="20.4">5</text>
<text x="89.1" y="19">3</text>
<text x="98" y="19">4</text>
<text x="98" y="20.4">6</text>
<text x="124.6" y="40.3" transform="rotate(-90 124.6 40.3)">2</text>
<text x="129" y="40.3" transform="rotate(-90 129 40.3)">4</text>
<text x="100.9" y="44.7" transform="rotate(-90 100.9 44.7)">1</text>
<text x="83.2" y="53.6" transform="rotate(-90 83.2 53.6)">2</text>
<text x="97.9" y="48.6">2</text>
<text x="100.9" y="52.1" transform="rotate(-90 100.9 52.1)">3</text>
<text x="108.3" y="52.1" transform="rotate(-90 108.3 52.1)">4</text>
<text x="124.6" y="52" transform="rotate(-90 124.6 52)">1</text>
<text x="129" y="52.1" transform="rotate(-90 129 52.1)">3</text>
<text x="83.2" y="57.9" transform="rotate(-90 83.2 57.9)">1</text>
<text x="83.9" y="56.4" transform="rotate(-90 83.9 56.4)">2</text>
<text x="83.9" y="55.2" transform="rotate(-90 83.9 55.2)">1</text>
<text x="103.8" y="54.5">2</text>
<text x="103.9" y="57.4">3</text>
<text x="112.7" y="55.9">1</text>
<text x="108.3" y="61.6" transform="rotate(-90 108.3 61.6)">11</text>
<text x="124.6" y="83.1" transform="rotate(-90 124.6 83.1)">2</text>
<text x="129" y="83.1" transform="rotate(-90 129 83.1)">4</text>
<text x="100.9" y="87.6" transform="rotate(-90 100.9 87.6)">1</text>
<text x="97.9" y="91.4">2</text>
<text x="100.9" y="94.9" transform="rotate(-90 100.9 94.9)">3</text>
<text x="108.3" y="95" transform="rotate(-90 108.3 95)">4</text>
<text x="124.6" y="94.9" transform="rotate(-90 124.6 94.9)">1</text>
<text x="129" y="94.9" transform="rotate(-90 129 94.9)">3</text>
<text x="83.2" y="100.8" transform="rotate(-90 83.2 100.8)">1</text>
<text x="83.2" y="96.4" transform="rotate(-90 83.2 96.4)">2</text>
<text x="83.9" y="99.3" transform="rotate(-90 83.9 99.3)">2</text>
<text x="83.9" y="98" transform="rotate(-90 83.9 98)">1</text>
<text x="103.8" y="97.3">6</text>
<text x="103.9" y="100.3">5</text>
<text x="112.7" y="98.8">7</text>
<text x="171.9" y="100.3">5</text>
<text x="171.9" y="98.8">1</text>
<text x="176.3" y="100.9" transform="rotate(-90 176.3 100.9)">7</text>
<text x="108.3" y="104.4" transform="rotate(-90 108.3 104.4)">11</text>
<text x="171.8" y="103.3">2</text>
<text x="171.9" y="106.2">3</text>
<text x="180.7" y="104.7">6</text>
<text x="200.5" y="104">1</text>
<text x="200.5" y="105.5">2</text>
<text x="171.8" y="109.1">8</text>
<text x="176.3" y="109.8" transform="rotate(-90 176.3 109.8)">4</text>
<text x="124.6" y="126" transform="rotate(-90 124.6 126)">2</text>
<text x="129" y="126" transform="rotate(-90 129 126)">4</text>
<text x="100.9" y="130.4" transform="rotate(-90 100.9 130.4)">1</text>
<text x="97.9" y="134.3">2</text>
<text x="100.9" y="137.8" transform="rotate(-90 100.9 137.8)">3</text>
<text x="108.3" y="137.8" transform="rotate(-90 108.3 137.8)">4</text>
<text x="124.6" y="137.7" transform="rotate(-90 124.6 137.7)">1</text>
<text x="129" y="137.8" transform="rotate(-90 129 137.8)">3</text>
<text x="83.2" y="143.6" transform="rotate(-90 83.2 143.6)">1</text>
<text x="83.2" y="139.3" transform="rotate(-90 83.2 139.3)">2</text>
<text x="83.9" y="142.1" transform="rotate(-90 83.9 142.1)">2</text>
<text x="83.9" y="140.9" transform="rotate(-90 83.9 140.9)">1</text>
<text x="103.2" y="143.1">10</text>
<text x="103.8" y="140.2">9</text>
<text x="112.7" y="141.7">8</text>
<text x="108.3" y="147.3" transform="rotate(-90 108.3 147.3)">11</text>
<text x="127.5" y="165.9" transform="rotate(-90 127.5 165.9)">2</text>
<text x="132" y="165.9" transform="rotate(-90 132 165.9)">4</text>
<text x="103.9" y="170.3" transform="rotate(-90 103.9 170.3)">1</text>
<text x="86.1" y="179.2" transform="rotate(-90 86.1 179.2)">2</text>
<text x="100.9" y="174.2">2</text>
<text x="103.9" y="177.7" transform="rotate(-90 103.9 177.7)">3</text>
<text x="111.3" y="177.7" transform="rotate(-90 111.3 177.7)">4</text>
<text x="127.5" y="177.6" transform="rotate(-90 127.5 177.6)">1</text>
<text x="132" y="177.7" transform="rotate(-90 132 177.7)">3</text>
<text x="86.1" y="183.6" transform="rotate(-90 86.1 183.6)">1</text>
<text x="86.9" y="182" transform="rotate(-90 86.9 182)">2</text>
<text x="86.9" y="180.8" transform="rotate(-90 86.9 180.8)">1</text>
<text x="106.1" y="183">12</text>
<text x="106.2" y="180.1">13</text>
<text x="115.7" y="181.6">14</text>
<text x="111.3" y="187.2" transform="rotate(-90 111.3 187.2)">11</text>
<text x="171.4" y="197.8">Title</text>
<text x="171.4" y="202.3">Size</text>
<text x="178.8" y="202.3">Number</text>
<text x="208.4" y="202.3">Revision</text>
<text x="171.4" y="206.7">Date:</text>
<text x="171.4" y="208.2">File:</text>
<text x="172.1" y="204.5">A4</text>
<text x="178" y="206.7">4/29/2022</text>
<text x="178.1" y="208.2">E:\semester 3\..\Sheet1.SchDoc</text>
<text x="201" y="206.7">Sheet of</text>
<text x="201" y="208.2">Drawn By:</text>
</g>
<g font-size="1.4" fill="#0e0e0e">
<text x="90.7" y="15.9">P1</text>
<text x="108.5" y="40.7">R3</text>
<text x="92.3" y="47.1">3296W-1-204LF</text>
<text x="96.8" y="45.6">R5</text>
<text x="108.5" y="44.6">50K</text>
<text x="108.5" y="43.1">Res1</text>
<text x="112.9" y="45.2">R4</text>
<text x="112.9" y="47.5">Res1</text>
<text x="130.8" y="42.5">SW2</text>
<text x="130.8" y="44">1825910-6</text>
<text x="112.9" y="49">1K</text>
<text x="114.8" y="52.8">U1A</text>
<text x="84.8" y="58.8">100nF</text>
<text x="84.8" y="55.8">C1</text>
<text x="84.8" y="57.3">Cap</text>
<text x="89.8" y="58.8">1.5K</text>
<text x="89.8" y="55.8">R9</text>
<text x="89.8" y="57.3">Res1</text>
<text x="114.8" y="54.3">LM324N</text>
<text x="130.6" y="59.4">8.33K</text>
<text x="130.6" y="55.5">R8</text>
<text x="130.6" y="57.9">Res1</text>
<text x="96.6" y="71.2">1.5K</text>
<text x="96.6" y="67.3">R10</text>
<text x="96.6" y="69.7">Res1</text>
<text x="107" y="66.4">C2</text>
<text x="107" y="70.6">Cap</text>
<text x="107" y="72.1">100nF</text>
<text x="108.5" y="83.6">R11</text>
<text x="92.3" y="89.9">3296W-1-204LF</text>
<text x="96.8" y="88.5">R13</text>
<text x="108.5" y="87.4">50K</text>
<text x="108.5" y="85.9">Res1</text>
<text x="112.9" y="88">R12</text>
<text x="130.8" y="85.3">SW3</text>
<text x="130.8" y="86.8">1825910-6</text>
<text x="175.1" y="89.2">R16</text>
<text x="112.9" y="91.9">1K</text>
<text x="112.9" y="90.4">Res1</text>
<text x="114.8" y="95.7">U1B</text>
<text x="175" y="91.9">1k</text>
<text x="84.8" y="101.6">100nF</text>
<text x="84.8" y="98.6">C5</text>
<text x="84.8" y="100.1">Cap</text>
<text x="89.8" y="101.6">2K</text>
<text x="89.8" y="98.6">R18</text>
<text x="89.8" y="100.1">Res1</text>
<text x="114.8" y="97.2">LM324N</text>
<text x="130.6" y="98.3">R17</text>
<text x="130.6" y="100.7">Res1</text>
<text x="182.8" y="98.6">U2</text>
<text x="182.8" y="100.1">UA741CPE4</text>
<text x="199.5" y="101.8">P2</text>
<text x="130.6" y="102.2">2.5K</text>
<text x="199.5" y="107.7">Header 2</text>
<text x="96.6" y="110.2">R19</text>
<text x="96.6" y="112.6">Res1</text>
<text x="96.8" y="113.6">2K</text>
<text x="107" y="109.3">C6</text>
<text x="107" y="113.5">Cap</text>
<text x="107" y="114.9">100nF</text>
<text x="96.8" y="131.3">R22</text>
<text x="108.5" y="130.3">50K</text>
<text x="108.5" y="126.4">R20</text>
<text x="108.5" y="128.8">Res1</text>
<text x="112.9" y="130.9">R21</text>
<text x="130.8" y="128.2">SW4</text>
<text x="130.8" y="129.7">1825910-6</text>
<text x="92.3" y="132.8">3296W-1-204LF</text>
<text x="112.9" y="134.7">1K</text>
<text x="112.9" y="133.2">Res1</text>
<text x="84.8" y="141.5">C7</text>
<text x="84.8" y="143">Cap</text>
<text x="89.8" y="141.5">R24</text>
<text x="89.8" y="143">Res1</text>
<text x="114.8" y="138.6">U1C</text>
<text x="114.8" y="140">LM324N</text>
<text x="130.6" y="141.2">R23</text>
<text x="130.6" y="143.6">Res1</text>
<text x="84.8" y="144.5">100nF</text>
<text x="89.8" y="144.5">3K</text>
<text x="130.6" y="145.1">420</text>
<text x="96.6" y="153">R25</text>
<text x="96.6" y="155.4">Res1</text>
<text x="107" y="152.1">C8</text>
<text x="96.6" y="156.9">3K</text>
<text x="107" y="157.8">100nF</text>
<text x="107" y="156.3">Cap</text>
<text x="111.4" y="166.4">R14</text>
<text x="95.3" y="172.7">3296W-1-204LF</text>
<text x="99.7" y="171.2">R2</text>
<text x="111.4" y="170.2">50K</text>
<text x="111.4" y="168.7">Res1</text>
<text x="115.8" y="170.8">R1</text>
<text x="115.8" y="173.1">Res1</text>
<text x="133.7" y="168.1">SW1</text>
<text x="133.7" y="169.6">1825910-6</text>
<text x="115.8" y="174.6">1K</text>
<text x="117.8" y="178.5">U1D</text>
<text x="117.8" y="180">LM324N</text>
<text x="87.8" y="184.4">100nF</text>
<text x="87.8" y="181.4">C3</text>
<text x="87.8" y="182.9">Cap</text>
<text x="92.8" y="184.4">6K</text>
<text x="92.8" y="181.4">R6</text>
<text x="92.8" y="182.9">Res1</text>
<text x="133.6" y="185">3K</text>
<text x="133.6" y="181.1">R15</text>
<text x="133.6" y="183.5">Res1</text>
<text x="99.6" y="196.8">6K</text>
<text x="99.6" y="193">R7</text>
<text x="99.6" y="195.3">Res1</text>
<text x="109.9" y="197.7">100nF</text>
<text x="109.9" y="192.1">C4</text>
<text x="109.9" y="196.2">Cap</text>
</g>
<text font-size="1.1" fill="#0e0e0e" x="90.7" y="23.3">61300621121</text>
</svg>
